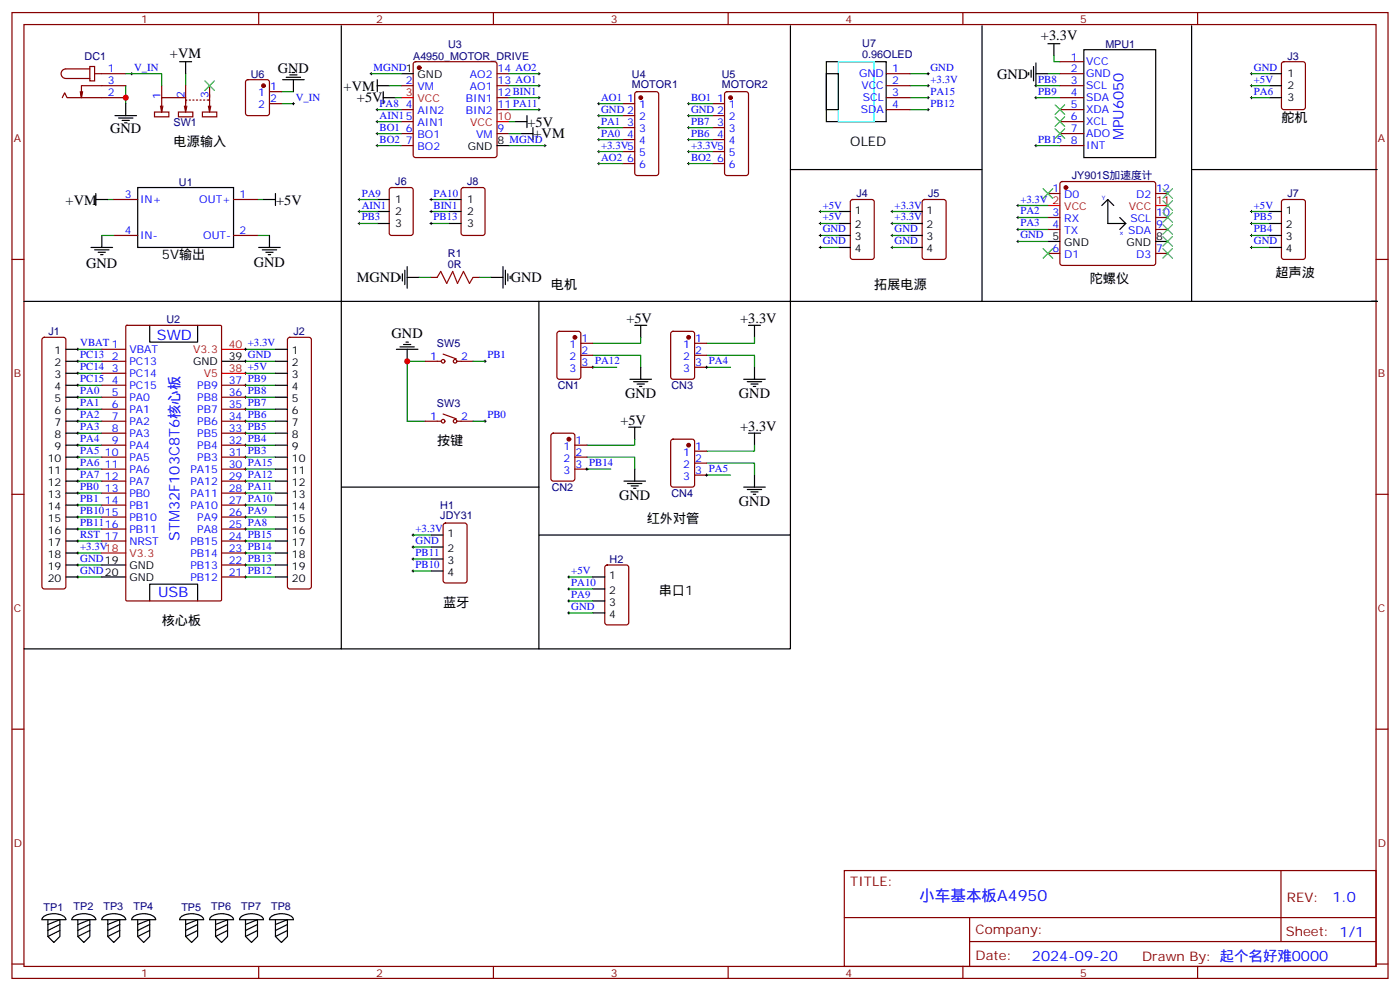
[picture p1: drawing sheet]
<svg xmlns="http://www.w3.org/2000/svg" width="412mm" height="292mm" viewBox="0 0 412 292" stroke-linecap="round" stroke-linejoin="round" font-family="sans-serif">
<g fill="none" stroke="#870000" stroke-width=".35">
<path d="M3.5 3.7h405.4v284.3h-405.4zM7.1 7.2h398.2v277.3h-398.2zM26.5 19.6h1.4v4.2h-1.4zM76.2 3.7v3.5M121.9 18.4l.5-.2h23.3l.5 .2 .2 .5v26.8l-.2 .5-.5 .2h-23.3l-.5-.2-.2-.5v-26.8zM145.3 3.7v3.5M214.5 3.7v3.5M283.6 3.7v3.5M312.2 18.2h7.1M352.8 3.7v3.5M377.7 18.4l.5-.2h5.6l.7 .4v13l-.4 .6-5.9 .1-.7-.5v-12.9zM18.3 28.8l.7-1.5 .8 1.5h17.2"/>
<path d="M24.3 27l-.3 1.8M26.5 20.3h-7.1a1.41 1.41 0 0 0-1.4 1.4 1.41 1.41 0 0 0 1.4 1.4h7.1M27.9 21.7h9.1M37 25.2h-13v3.6l-.4-1.8M45.5 33h4.2v1.4h-4.2zM47.3 31.2l.3 1.8M47.6 25.2v3.6M48 31.2l-.4 1.8M52.6 33h4.2v1.4h-4.2zM54.3 31.2l.4 1.8 .3-1.8M54.7 28.8h-7.1v4.2M54.7 25.2v5.3"/>
<path d="M55 29.5h-.3v2.8M55.7 29.5h.4M56.8 29.5h.3M57.9 29.5h.3M58.9 29.5h.4M59.6 33h4.3v1.4h-4.3zM60 29.5h.3M61 29.5h.7v2.8M61.4 31.2l.3 1.8 .4-1.8M61.7 25.2v4.4M72.6 23.7l.4-.2h5.7l.6 .4 .1 9.4-.5 .7h-5.9l-.6-.4-.1-9.4zM79.4 27h3.5"/>
<path d="M79.4 30.5h3.5M118.2 25.2h3.5M118.2 32.3h3.5M118.2 35.8h3.5M118.2 39.3h3.5M146.4 21.7h3.5M146.4 28.8h3.5M146.4 25.2h3.5M146.4 32.3h3.5M146.4 39.3h3.5M183.4 30.5h3.6M183.4 34h3.6"/>
<path d="M183.4 37.6h3.6M187.2 27.2l.5-.2h5.6l.7 .4v23.6l-.4 .6-5.9 .1-.7-.5v-23.5zM209.9 30.5h3.5M209.9 34h3.5M209.9 37.6h3.5M213.7 27.2l.4-.2h5.7l.6 .4 .1 23.6-.5 .6-5.9 .1-.6-.5-.1-23.5zM261.1 21.7h7M261.1 28.8h7M261.1 25.2h7M261.1 32.3h7M312.2 21.7h7.1M312.2 28.8h7.1"/>
<path d="M312.2 25.2h7.1M312.2 32.3h7.1M312.2 35.8h7.1M312.2 39.3h7.1M33.5 58.7h7.1M68.8 58.7h7M114.9 55.4l.5-.2h5.6l.7 .4v13l-.5 .7h-5.8l-.7-.4v-13zM118.2 42.9h3.5M136.1 55.4l.4-.2h5.7l.6 .4 .1 13-.5 .7h-5.9l-.6-.4-.1-13zM183.4 41.1h3.6M183.4 44.6h3.6M183.4 48.2h3.6"/>
<path d="M209.9 41.1h3.5M209.9 44.6h3.5M209.9 48.2h3.5M250.7 58.9l.5-.2h5.6l.7 .5v16.5l-.4 .6-5.9 .1-.7-.5v-16.5zM271.9 58.9l.4-.2h5.7l.6 .5 .1 16.5-.5 .6-5.9 .1-.6-.5-.1-16.5zM308.7 57h3.5M312.2 42.9h7.1M312.4 53.7l.5-.3h26.8l.5 .3 .2 .5v23.2l-.2 .5-.5 .2h-26.8l-.5-.2-.2-.5v-23.2zM340.4 57h3.6M377.7 58.9l.5-.2h5.6l.7 .5v16.5l-.4 .6-5.9 .1-.7-.5v-16.5zM3.5 76.4h3.6M33.5 69.3h7.1"/>
<path d="M68.8 69.3h7M308.7 64h3.5M308.7 67.6h3.5M308.7 74.6h3.5M340.4 64h3.6M340.4 67.6h3.6M340.4 74.6h3.6M405.3 76.4h3.6M12.6 99.5l.5-.2h5.6l.5 .2 .2 .5v72.7l-.2 .5-.5 .2h-5.6l-.5-.2-.3-.5v-72.7zM37.1 96l.3-.2h27.5l.3 .2 .1 80.6-.2 .3h-27.7l-.3-.2zM84.9 99.5l.5-.2h5.6l.5 .2 .2 .5v72.7l-.2 .5-.5 .2h-5.6l-.5-.2-.2-.5v-72.7zM127 81.7h1.8"/>
<path d="M139.3 81.7h1.8M164.3 97.7l.4-.2h5.7l.6 .5 .1 12.9-.5 .7-5.9 .1-.6-.5-.1-13zM197.8 97.7l.5-.2h5.6l.7 .5v12.9l-.5 .7-5.8 .1-.7-.5v-13zM30 102.8h7M30 113.4h7M30 109.9h7M30 106.4h7M30 116.9h7M65.3 113.4h7M65.3 116.9h7M125.2 106.4h4.6M130.5 104.2l3.9 1.5"/>
<path d="M134.8 106.4h4.5M171.1 101.1h3.5M171.1 104.6h3.5M171.1 108.1h3.5M204.6 101.1h3.5M204.6 104.6h3.5M204.6 108.1h3.5M30 120.5h7M30 124h7M30 127.5h7M30 131.1h7M30 134.6h7"/>
<path d="M30 138.1h7M65.3 120.5h7M65.3 124h7M65.3 127.5h7M65.3 131.1h7M65.3 134.6h7M65.3 138.1h7M125.2 124h4.6M130.5 121.9l3.9 1.4M134.8 124h4.5M162.5 127.7l.5-.2h5.6l.7 .5v12.9l-.4 .7h-5.9l-.7-.4v-13zM169.3 131.1h3.6"/>
<path d="M169.3 134.6h3.6M169.3 138.1h3.6M197.8 129.5l.5-.2h5.6l.7 .4v13l-.5 .6-5.8 .1-.7-.5v-12.9zM204.6 132.8h3.5M204.6 136.3h3.5M204.6 139.9h3.5M3.5 145.5h3.6M30 159.3h7M30 155.8h7M30 152.2h7M30 148.7h7M30 145.2h7"/>
<path d="M30 141.6h7M65.3 159.3h7M65.3 155.8h7M65.3 152.2h7M65.3 148.7h7M65.3 145.2h7M65.3 141.6h7M130.8 154.2l.4-.2h5.7l.6 .4 .1 16.5-.5 .7h-5.9l-.6-.4-.1-16.5zM405.3 145.5h3.6M65.3 162.8h7M65.3 166.3h7M65.3 169.9h7"/>
<path d="M178.4 166.5l.5-.2h5.6l.7 .5v16.5l-.5 .6-5.8 .1-.7-.5v-16.5zM3.5 214.7h3.6M405.3 214.7h3.6M248.7 256.3h156.6v28.2h-156.6zM377.3 256.3v20.9M248.7 270.1h156.5M285.6 277.2h119.6M285.6 270.1v14.2M3.5 283.8h3.6M76.2 284.5v3.5M145.3 284.5v3.5M214.5 284.5v3.5"/>
<path d="M283.6 284.5v3.5M352.8 284.5v3.5M405.3 283.8h3.6"/>
<circle cx="130.5" cy="106.4" r=".53"/>
<circle cx="134.1" cy="106.4" r=".53"/>
<circle cx="130.5" cy="124" r=".53"/>
<circle cx="134.1" cy="124" r=".53"/>
</g>
<g fill="none" stroke="#000" stroke-width=".29">
<path d="M38.5 21.7h.7M38.8 21.3v.7M86.1 30.5h.7M86.4 30.2v.7M109 21.7h.7M109.4 21.3v.7M110.8 32.3h.7M110.8 35.8h.7M110.8 39.3h.7M111.1 31.9v.7M111.1 35.5v.7M111.1 39v.7"/>
<path d="M158.4 21.7h.7M158.4 28.8h.7M158.4 25.2h.7M158.4 32.3h.7M158.7 21.3v.7M158.7 24.9v.7M158.7 28.4v.7M158.7 31.9v.7M176 30.5h.7M176 34h.7M176 37.6h.7M176.4 30.2v.7"/>
<path d="M176.4 33.7v.7M176.4 37.2v.7M202.5 30.5h.7M202.5 34h.7M202.5 37.6h.7M202.8 30.2v.7M202.8 33.7v.7M202.8 37.2v.7M273 21.7h.8M273 28.8h.8M273 25.2h.8M273 32.3h.8"/>
<path d="M273.4 21.3v.7M273.4 24.9v.7M273.4 28.4v.7M273.4 31.9v.7M304.8 28.8h.7M304.8 25.2h.7M305.2 24.9v.7M305.2 28.4v.7M368.3 21.7h.7M368.3 28.8h.7M368.3 25.2h.7M368.7 21.3v.7"/>
<path d="M368.7 24.9v.7M368.7 28.4v.7M105.5 58.7h.7M105.8 58.4v.7M110.8 42.9h.7M111.1 42.5v.7M126.6 58.7h.8M127 58.4v.7M160.2 42.9h.7M160.5 42.5v.7M176 48.2h.7M176 44.6h.7"/>
<path d="M176 41.1h.7M176.4 40.7v.8M176.4 44.3v.7M176.4 47.8v.7M202.5 48.2h.7M202.5 44.6h.7M202.5 41.1h.7M202.8 40.7v.8M202.8 44.3v.7M202.8 47.8v.7M304.8 42.9h.7M305.2 42.5v.7"/>
<path d="M105.5 62.3h.7M105.5 65.8h.7M105.8 61.9v.7M105.8 65.4v.7M126.6 62.3h.8M126.6 65.8h.8M127 61.9v.7M127 65.4v.7M241.3 62.3h.7M241.3 72.8h.7M241.3 69.3h.7M241.3 65.8h.7"/>
<path d="M241.7 61.9v.7M241.7 65.4v.7M241.7 69v.7M241.7 72.5v.7M262.5 62.3h.7M262.5 72.8h.7M262.5 69.3h.7M262.5 65.8h.7M262.8 61.9v.7M262.8 65.4v.7M262.8 69v.7M262.8 72.5v.7"/>
<path d="M299.5 60.5h.7M299.5 71.1h.7M299.5 64h.7M299.5 67.6h.7M299.9 60.1v.8M299.9 63.7v.7M299.9 67.2v.7M299.9 70.7v.7M368.3 62.3h.7M368.3 72.8h.7M368.3 69.3h.7M368.3 65.8h.7"/>
<path d="M368.7 61.9v.7M368.7 65.4v.7M368.7 69v.7M368.7 72.5v.7M22.6 102.8h.7M22.6 109.9h.7M22.6 106.4h.7M22.6 113.4h.7M22.6 116.9h.7M22.9 102.5v.7M22.9 106v.7M22.9 109.5v.7"/>
<path d="M22.9 113.1v.7M22.9 116.6v.7M72 102.8h.7M72 109.9h.7M72 106.4h.7M72 113.4h.7M72 116.9h.7M72.3 102.5v.7M72.3 106v.7M72.3 109.5v.7M72.3 113.1v.7M72.3 116.6v.7"/>
<path d="M142.5 106.4h.7M142.9 106v.7M174.3 108.1h.7M174.6 107.8v.7M207.8 108.1h.7M208.1 107.8v.7M22.6 120.5h.7M22.6 124h.7M22.6 127.5h.7M22.6 131.1h.7M22.6 134.6h.7M22.6 138.1h.7"/>
<path d="M22.9 120.1v.7M22.9 123.6v.8M22.9 127.2v.7M22.9 130.7v.7M22.9 134.2v.7M22.9 137.8v.7M72 120.5h.7M72 124h.7M72 127.5h.7M72 131.1h.7M72 134.6h.7M72 138.1h.7"/>
<path d="M72.3 120.1v.7M72.3 123.6v.8M72.3 127.2v.7M72.3 130.7v.7M72.3 134.2v.7M72.3 137.8v.7M142.5 124h.7M142.9 123.6v.8M172.5 138.1h.7M172.9 137.8v.7M207.8 139.9h.7M208.1 139.5v.7"/>
<path d="M22.6 159.3h.7M22.6 155.8h.7M22.6 152.2h.7M22.6 148.7h.7M22.6 145.2h.7M22.6 141.6h.7M22.9 141.3v.7M22.9 144.8v.7M22.9 148.3v.7M22.9 151.9v.7M22.9 155.4v.7M22.9 158.9v.7"/>
<path d="M72 159.3h.7M72 155.8h.7M72 152.2h.7M72 148.7h.7M72 145.2h.7M72 141.6h.7M72.3 141.3v.7M72.3 144.8v.7M72.3 148.3v.7M72.3 151.9v.7M72.3 155.4v.7M72.3 158.9v.7"/>
<path d="M121.4 157.5h.7M121.7 157.2v.7M22.6 169.9h.7M22.6 166.3h.7M22.6 162.8h.7M22.9 162.5v.7M22.9 166v.7M22.9 169.5v.7M72 169.9h.7M72 166.3h.7M72 162.8h.7M72.3 162.5v.7"/>
<path d="M72.3 166v.7M72.3 169.5v.7M121.4 161h.7M121.4 164.6h.7M121.4 168.1h.7M121.7 160.7v.7M121.7 164.2v.7M121.7 167.7v.8M167.2 169.9h.7M167.2 176.9h.7M167.2 173.4h.7M167.6 169.5v.7"/>
<path d="M167.6 173v.7M167.6 176.6v.7M167.2 180.4h.7M167.6 180.1v.7"/>
</g>
<g fill="none" stroke="#008700" stroke-width=".35">
<path d="M310.4 16.4v1.8h1.8M37 25.2v5.3M37 21.7h10.6v3.5M54.7 21.7v3.5M82.9 27h3.5M82.9 30.5h3.5M109.4 21.7h8.8M111.1 32.3h7.1M111.1 39.3h7.1M111.1 35.8h7.1M114.7 25.2h3.5M116.4 28.8h1.8"/>
<path d="M149.9 21.7h8.8M149.9 28.8h8.8M149.9 25.2h8.8M149.9 32.3h8.8M149.9 39.3h3.6M149.9 35.8h1.8M176.4 30.5h7M176.4 34h7M176.4 37.6h7M202.8 30.5h7.1M202.8 34h7.1M202.8 37.6h7.1"/>
<path d="M268.1 21.7h5.3M268.1 28.8h5.3M268.1 25.2h5.3M268.1 32.3h5.3M305.2 28.8h7M305.2 25.2h7M308.7 21.7h3.5M368.7 21.7h5.2M368.7 28.8h5.2M368.7 25.2h5.2M31.7 58.7h1.8M75.8 58.7h1.8"/>
<path d="M105.8 58.7h5.3M111.1 42.9h7.1M127 58.7h5.3M149.9 42.9h10.6M176.4 48.2h7M176.4 44.6h7M176.4 41.1h7M202.8 48.2h7.1M202.8 44.6h7.1M202.8 41.1h7.1M305.2 42.9h7M30 69.3h3.5"/>
<path d="M75.8 69.3h3.6M105.8 62.3h5.3M105.8 65.8h5.3M127 62.3h5.3M127 65.8h5.3M241.7 69.3h5.2M241.7 62.3h5.2M241.7 72.8h5.2M241.7 65.8h5.2M262.8 69.3h5.3M262.8 62.3h5.3M262.8 72.8h5.3"/>
<path d="M262.8 65.8h5.3M299.9 60.5h8.8M299.9 71.1h8.8M299.9 64h8.8M299.9 67.6h8.8M368.7 69.3h5.2M368.7 62.3h5.2M368.7 72.8h5.2M368.7 65.8h5.2M123.5 81.7h3.5M141.1 81.7h3.5M188.7 99.3v1.8h-14.1"/>
<path d="M222.2 99.3v1.8h-14.1M22.9 116.9h7.1M22.9 113.4h7.1M22.9 109.9h7.1M22.9 106.4h7.1M22.9 102.8h7.1M72.3 116.9h8.8M72.3 113.4h8.8M72.3 109.9h8.8M72.3 106.4h8.8M72.3 102.8h8.8M125.2 106.4h-5.3v17.6h5.3"/>
<path d="M139.3 106.4h3.6M174.6 104.6h14.1v3.5M174.6 108.1h7.1M208.1 104.6h14.1v3.5M208.1 108.1h7.1M22.9 138.1h7.1M22.9 134.6h7.1M22.9 131.1h7.1M22.9 127.5h7.1M22.9 124h7.1M22.9 120.5h7.1M72.3 138.1h8.8"/>
<path d="M72.3 134.6h8.8M72.3 131.1h8.8M72.3 127.5h8.8M72.3 124h8.8M72.3 120.5h8.8M139.3 124h3.6M172.9 134.6h14.1v3.5M172.9 138.1h7M187 129.3v1.8h-14.1M208.1 136.3h14.1v3.6M208.1 139.9h7.1M222.2 131.1v1.7h-14.1"/>
<path d="M22.9 159.3h7.1M22.9 155.8h7.1M22.9 152.2h7.1M22.9 148.7h7.1M22.9 145.2h7.1M22.9 141.6h7.1M72.3 159.3h8.8M72.3 155.8h8.8M72.3 152.2h8.8M72.3 148.7h8.8M72.3 145.2h8.8M72.3 141.6h8.8"/>
<path d="M121.7 157.5h5.3M22.9 169.9h7.1M22.9 166.3h7.1M22.9 162.8h7.1M72.3 169.9h8.8M72.3 166.3h8.8M72.3 162.8h8.8M121.7 161h5.3M121.7 164.6h5.3M121.7 168.1h5.3M167.6 169.9h7M167.6 173.4h7"/>
<path d="M167.6 176.9h7M167.6 180.4h7"/>
</g>
<g fill="none" stroke="#000" stroke-width=".35">
<path d="M52.9 18.2h3.5M54.7 18.2v3.5M100.5 7.6v81.1h-93.4M232.8 7.6v81.1h-132.3v102.3h-93.4M243.4 18.2h17.7v17.6h-17.7zM289.3 7.6v81.1h-56.5v68.8h-74.1M304.4 19.6v4.2M305.2 18.5v6.4M308.7 12.9h3.5M310.4 12.9v3.5M319.3 14.6h21.1v31.8h-21.1zM351 7.6v81.1h-61.7"/>
<path d="M33.9 34h6.3M34.9 34.7h4.3M36 35.5h2.1M36.7 36.2h.7M37 30.5v3.5M83.3 23.5h6.3M84.3 22.8h4.2M85.4 22h2.1M86.1 21.3h.7M86.4 23.5v3.5M111.1 25.2h3.6M111.1 23.5v3.5"/>
<path d="M112.9 28.8h3.5M112.9 27v3.5M118.2 21.7h3.5M151.7 35.8h3.5M153.5 39.3h3.5M155.2 34v3.6M157 37.6v3.5M243.4 21.7h3.5v10.6h-3.5zM303 21.3v.7M303.7 20.6v2.2M305.2 21.7h3.5M373.9 25.2h3.6"/>
<path d="M373.9 21.7h3.6M373.9 28.8h3.6M28.2 58.7h3.5M28.2 57v3.5M40.6 55.2h28.2v17.6h-28.2zM77.6 58.7h3.5M81.1 57v3.5M111.1 58.7h3.6M132.3 58.7h3.5M146.4 42.9h3.5M232.8 49.9h56.5M326.3 58.7v7.1h5.3"/>
<path d="M326.3 58.7l-1.7 1.8M326.3 58.7l1.8 1.8M351 49.9h54.7M26.8 72.8h6.4M27.9 73.6h4.2M28.9 74.3h2.1M29.6 75h.7M30 69.3v3.5M76.2 72.8h6.3M77.3 73.6h4.2M78.3 74.3h2.1M79 75h.7"/>
<path d="M79.4 69.3v3.5M111.1 65.8h3.6M111.1 62.3h3.6M119.2 79.6v4.2M119.9 78.5v6.3M132.3 65.8h3.5M132.3 62.3h3.5M148.2 78.5v6.3M148.9 79.6v4.2M246.9 72.8h3.6M246.9 65.8h3.6M246.9 62.3h3.6"/>
<path d="M246.9 69.3h3.6M268.1 72.8h3.5M268.1 65.8h3.5M268.1 62.3h3.5M268.1 69.3h3.5M308.7 71.1h3.5M329.8 64l1.8 1.8M331.6 65.8l-1.8 1.8M340.4 71.1h3.6M373.9 72.8h3.6M373.9 65.8h3.6M373.9 62.3h3.6"/>
<path d="M373.9 69.3h3.6M44.1 95.8v4.9h14.1v-4.9M117.8 81.3v.7M118.5 80.6v2.1M119.9 81.7h3.6M144.6 81.7h3.6M149.6 80.6v2.1M150.3 81.3v.7M158.7 88.7v102.3h-58.2M187 95.8h3.5M188.7 95.8v3.5M220.5 95.8h3.5"/>
<path d="M222.2 95.8v3.5M351 88.7h54.7h-1.8M19.4 102.8h3.5M19.4 106.4h3.5M19.4 109.9h3.5M19.4 113.4h3.5M19.4 116.9h3.5M65.3 106.4h7M81.1 102.8h3.6M81.1 106.4h3.6M81.1 109.9h3.6M81.1 113.4h3.6"/>
<path d="M81.1 116.9h3.6M116.8 102.8h6.3M117.8 102.1h4.3M118.9 101.4h2.1M119.6 100.7h.7M119.9 102.8v3.6M185.6 111.7h6.3M186.6 112.4h4.3M187.7 113.1h2.1M188.4 113.8h.7M188.7 108.1v3.6M219.1 111.7h6.3"/>
<path d="M220.1 112.4h4.3M221.2 113.1h2.1M221.9 113.8h.7M222.2 108.1v3.6M19.4 120.5h3.5M19.4 124h3.5M19.4 127.5h3.5M19.4 131.1h3.5M19.4 134.6h3.5M19.4 138.1h3.5M81.1 120.5h3.6M81.1 124h3.6"/>
<path d="M81.1 127.5h3.6M81.1 131.1h3.6M81.1 134.6h3.6M81.1 138.1h3.6M185.2 125.8h3.5M187 125.8v3.5M187 138.1v3.5M220.5 127.5h3.5M222.2 127.5v3.6M222.2 139.9v3.5M19.4 141.6h3.5M19.4 145.2h3.5"/>
<path d="M19.4 148.7h3.5M19.4 152.2h3.5M19.4 155.8h3.5M19.4 159.3h3.5M81.1 141.6h3.6M81.1 145.2h3.6M81.1 148.7h3.6M81.1 152.2h3.6M81.1 155.8h3.6M81.1 159.3h3.6M100.5 143.4h58.2M127 157.5h3.5"/>
<path d="M183.8 141.6h6.3M184.9 142.3h4.2M185.9 143.1h2.1M186.6 143.8h.7M219.1 143.4h6.3M220.1 144.1h4.3M221.2 144.8h2.1M221.9 145.5h.7M232.8 157.5v33.5h-74.1M19.4 162.8h3.5M19.4 166.3h3.5M19.4 169.9h3.5"/>
<path d="M30 166.3h7M30 169.9h7M44.1 176.9v-4.9h14.1v4.9M81.1 162.8h3.6M81.1 166.3h3.6M81.1 169.9h3.6M127 161h3.5M127 164.6h3.5M127 168.1h3.5M174.6 169.9h3.6M174.6 173.4h3.6M174.6 176.9h3.6"/>
<path d="M174.6 180.4h3.6M12.7 270a5.6 5.6 0 0 1 6.3 0l.4 .8h-7.1zM14.1 270.8v4.9l1.8 1.8 1.7-1.8v-4.9l-3.5 1.4M17.6 272.2l-3.5 1.7M17.6 273.9l-3.5 1.8M21.5 270a5.6 5.6 0 0 1 6.4 0l.3 .8h-7zM22.9 270.8v4.9l1.8 1.8 1.8-1.8v-4.9l-3.6 1.4M26.5 272.2l-3.6 1.7M26.5 273.9l-3.6 1.8M30.3 270a5.6 5.6 0 0 1 6.4 0l.3 .8h-7zM31.7 270.8v4.9l1.8 1.8 1.8-1.8v-4.9l-3.6 1.4M35.3 272.2l-3.6 1.7"/>
<path d="M35.3 273.9l-3.6 1.8M39.2 270a5.6 5.6 0 0 1 6.3 0l.4 .8h-7.1zM40.6 270.8v4.9l1.7 1.8 1.8-1.8v-4.9l-3.5 1.4M44.1 272.2l-3.5 1.7M44.1 273.9l-3.5 1.8M53.3 270a5.6 5.6 0 0 1 6.3 0l.4 .8h-7.1zM54.7 270.8v4.9l1.7 1.8 1.8-1.8v-4.9l-3.5 1.4M58.2 272.2l-3.5 1.7M58.2 273.9l-3.5 1.8M62.1 270a5.6 5.6 0 0 1 6.3 0l.4 .8h-7.1zM63.5 270.8v4.9l1.8 1.8 1.7-1.8v-4.9l-3.5 1.4M67 272.2l-3.5 1.7"/>
<path d="M67 273.9l-3.5 1.8M70.9 270a5.6 5.6 0 0 1 6.4 0l.3 .8h-7zM72.3 270.8v4.9l1.8 1.8 1.7-1.8v-4.9l-3.5 1.4M75.8 272.2l-3.5 1.7M75.8 273.9l-3.5 1.8M79.7 270a5.6 5.6 0 0 1 6.4 0l.3 .8h-7zM81.1 270.8v4.9l1.8 1.8 1.8-1.8v-4.9l-3.6 1.4M84.7 272.2l-3.6 1.7M84.7 273.9l-3.6 1.8"/>
</g>
<g fill="none" stroke="#3c3" stroke-width=".35">
<path d="M60.3 23.8l2.8 2.8M63.1 23.8l-2.8 2.8M310.8 37.9l2.8 2.8M310.8 30.9l2.8 2.8M310.8 34.4l2.8 2.8M313.6 30.9l-2.8 2.8M313.6 34.4l-2.8 2.8M313.6 37.9l-2.8 2.8M307.3 55.6l2.8 2.8M310.1 55.6l-2.8 2.8M342.5 59.1l2.9 2.8M342.5 55.6l2.9 2.8"/>
<path d="M345.4 59.1l-2.9 2.8M345.4 55.6l-2.9 2.8M307.3 73.2l2.8 2.8M310.1 73.2l-2.8 2.8M342.5 73.2l2.9 2.8M342.5 69.7l2.9 2.8M342.5 66.1l2.9 2.9M342.5 62.6l2.9 2.8M345.4 73.2l-2.9 2.8M345.4 69.7l-2.9 2.8M345.4 66.1l-2.9 2.9M345.4 62.6l-2.9 2.8"/>
</g>
<g fill="#870000" stroke="#870000" stroke-width=".35">
<circle cx="77.6" cy="25.2" r=".53"/>
<circle cx="188.7" cy="28.8" r=".53"/>
<circle cx="215.2" cy="28.8" r=".53"/>
<circle cx="314" cy="55.2" r=".53"/>
<circle cx="169.3" cy="99.3" r=".53"/>
<circle cx="167.6" cy="129.3" r=".53"/>
<circle cx="202.8" cy="99.3" r=".53"/>
<circle cx="202.8" cy="131.1" r=".53"/>
<circle cx="123.5" cy="19.9" r=".53"/>
</g>
<path d="M118.2 28.8h3.5M146.4 35.8h3.5M308.7 60.5h3.5M340.4 60.5h3.6M65.3 109.9h7M65.3 102.8h7M30 162.8h7" fill="none" stroke="#f00" stroke-width=".35"/>
<path d="M246.9 18.2h10.6v17.6h-10.6z" fill="none" stroke="#0ff" stroke-width=".35"/>
<path d="M128.8 81.7l1-1.8 1.8 3.5 1.7-3.5 1.5 3.5 1.7-3.5 1.8 3.5 1-1.7" fill="none" stroke="#a10000" stroke-width=".35"/>
<g fill="#c00">
<circle cx="37" cy="28.8" r=".88"/>
<circle cx="119.9" cy="106.4" r=".88"/>
</g>
<text font-size="4.6" fill="#00f" x="270.8" y="265.3">小车基本板A4950</text>
<g font-size="4.2">
<text x="306.6" y="11.9">+3.3V</text>
<text x="50.1" y="17.1">+VM</text>
<text x="81.8" y="21.4">GND</text>
<text x="293.7" y="23.2">GND</text>
<text x="101.2" y="26.7">+VM</text>
<text x="105.1" y="30.2">+5V</text>
<text x="32.5" y="39">GND</text>
<text x="155.4" y="37.3">+5V</text>
<text x="157.2" y="40.7">+VM</text>
<text x="19.3" y="60.2">+VM</text>
<text x="81.3" y="60.2">+5V</text>
<text x="25.4" y="79">GND</text>
<text x="74.8" y="78.5">GND</text>
<text x="105.1" y="83.1">MGND</text>
<text x="150.5" y="83.1">GND</text>
<text x="184.5" y="95.1">+5V</text>
<text x="218" y="95.1">+3.3V</text>
<text x="115.4" y="99.6">GND</text>
<text x="184.1" y="117.3">GND</text>
<text x="217.7" y="117.3">GND</text>
<text x="182.7" y="125.1">+5V</text>
<text x="218" y="126.8">+3.3V</text>
<text x="182.4" y="147.3">GND</text>
<text x="217.7" y="149">GND</text>
</g>
<g font-size="4.2" fill="#00f">
<text x="330.9" y="41.4" transform="rotate(-90 330.9 41.4)">MPU6050</text>
<text x="46.2" y="100">SWD</text>
<text x="52.9" y="159.3" transform="rotate(-90 52.9 159.3)">STM32F103C8T6核心板</text>
<text x="46.6" y="175.9">USB</text>
<text x="392.5" y="265.6">1.0</text>
<text x="304" y="282.9">2024-09-20</text>
</g>
<g font-size="3.9">
<text x="377.5" y="35.8">舵机</text>
<text x="51.2" y="42.9">电源输入</text>
<text x="250.5" y="42.9">OLED</text>
<text x="47.6" y="76.4">5V输出</text>
<text x="321" y="83.4">陀螺仪</text>
<text x="375.7" y="81.7">超声波</text>
<text x="162.3" y="85.2">电机</text>
<text x="257.5" y="85.2">拓展电源</text>
<text x="128.8" y="131.1">按键</text>
<text x="190.5" y="154">红外对管</text>
<text x="130.5" y="178.7">蓝牙</text>
<text x="194" y="175.2">串口1</text>
<text x="47.6" y="184">核心板</text>
</g>
<g font-size="3.9" fill="#800">
<text x="250.5" y="260.9">TITLE:</text>
<text x="379.1" y="265.6">REV:</text>
<text x="287.4" y="275.1">Company:</text>
<text x="378.7" y="275.7">Sheet: 1/1</text>
<text x="287.4" y="282.8">Date:</text>
<text x="336.4" y="282.8">Drawn By: 起个名好难0000</text>
</g>
<g font-size="3.2" fill="#800">
<text x="41.6" y="6.7">1</text>
<text x="110.8" y="6.7">2</text>
<text x="179.9" y="6.7">3</text>
<text x="249.1" y="6.7">4</text>
<text x="318.2" y="6.7">5</text>
<text x="4.1" y="41.8">A</text>
<text x="405.9" y="41.8">A</text>
<text x="4.1" y="110.9">B</text>
<text x="405.9" y="110.9">B</text>
<text x="4.1" y="180.1">C</text>
<text x="405.9" y="180.1">C</text>
<text x="4.1" y="249.2">D</text>
<text x="405.9" y="249.2">D</text>
<text x="41.6" y="287.5">1</text>
<text x="110.8" y="287.5">2</text>
<text x="179.9" y="287.5">3</text>
<text x="249.1" y="287.5">4</text>
<text x="318.2" y="287.5">5</text>
</g>
<g font-size="3.2" fill="#000080">
<text x="24.9" y="17.5">DC1</text>
<text x="121.7" y="17.5">A4950_MOTOR_DRIVE</text>
<text x="132" y="14">U3</text>
<text x="254" y="17.1">0.96OLED</text>
<text x="254" y="13.9">U7</text>
<text x="325.6" y="14">MPU1</text>
<text x="379.3" y="17.5">J3</text>
<text x="73.9" y="22.8">U6</text>
<text x="186.2" y="22.9">U4</text>
<text x="212.6" y="22.9">U5</text>
<text x="186.2" y="25.9">MOTOR1</text>
<text x="212.6" y="25.9">MOTOR2</text>
<text x="51.1" y="37">SW1</text>
<text x="315.7" y="52.8">JY901S加速度计</text>
<text x="52.7" y="54.7">U1</text>
<text x="116.4" y="54.6">J6</text>
<text x="137.6" y="54.6">J8</text>
<text x="252.3" y="58.1">J4</text>
<text x="273.4" y="58.1">J5</text>
<text x="379.3" y="58.1">J7</text>
<text x="131.9" y="75.6">R1</text>
<text x="131.9" y="78.8">0R</text>
<text x="49" y="95.1">U2</text>
<text x="14.3" y="98.7">J1</text>
<text x="86.5" y="98.7">J2</text>
<text x="128.7" y="102.2">SW5</text>
<text x="128.7" y="119.8">SW3</text>
<text x="164.3" y="114.6">CN1</text>
<text x="197.8" y="114.6">CN3</text>
<text x="129.7" y="149.9">H1</text>
<text x="162.5" y="144.5">CN2</text>
<text x="197.8" y="146.3">CN4</text>
<text x="129.7" y="152.9">JDY31</text>
<text x="179.6" y="165.7">H2</text>
<text x="12.9" y="268.1">TP1</text>
<text x="21.7" y="268">TP2</text>
<text x="30.5" y="268">TP3</text>
<text x="39.3" y="268">TP4</text>
<text x="53.4" y="268.1">TP5</text>
<text x="62.2" y="268">TP6</text>
<text x="71.1" y="268">TP7</text>
<text x="79.9" y="268">TP8</text>
</g>
<g font-size="3.2" fill="#00f">
<text x="315.5" y="17.8">1</text>
<text x="31.7" y="21.3">1</text>
<text x="39.5" y="20.8">V_IN</text>
<text x="110.1" y="20.8">MGND1</text>
<text x="138.4" y="23.1">AO2</text>
<text x="146.6" y="21.3">14 AO2</text>
<text x="253.1" y="22.8">GND</text>
<text x="262.8" y="21.3">1</text>
<text x="274.1" y="20.8">GND</text>
<text x="315.5" y="21.3">2</text>
<text x="320" y="19.2">VCC</text>
<text x="320" y="22.8">GND</text>
<text x="369.4" y="20.8">GND</text>
<text x="31.7" y="28.4">2</text>
<text x="31.7" y="24.9">3</text>
<text x="47.3" y="29.1" transform="rotate(-90 47.3 29.1)">1</text>
<text x="54.3" y="28.8" transform="rotate(-90 54.3 28.8)">2</text>
<text x="61.4" y="28.8" transform="rotate(-90 61.4 28.8)">3</text>
<text x="76.1" y="28.4">1</text>
<text x="79.6" y="26.6">1</text>
<text x="87.1" y="29.6">V_IN</text>
<text x="119.5" y="24.9">2</text>
<text x="123" y="26.6">VM</text>
<text x="138.4" y="26.6">AO1</text>
<text x="146.6" y="28.4">12BIN1</text>
<text x="146.6" y="24.9">13 AO1</text>
<text x="177.1" y="29.6">AO1</text>
<text x="203.6" y="29.6">BO1</text>
<text x="253.7" y="26.3">VCC</text>
<text x="254.2" y="29.8">SCL</text>
<text x="262.8" y="24.9">2</text>
<text x="262.8" y="28.4">3</text>
<text x="274.1" y="24.3">+3.3V</text>
<text x="274.1" y="27.9">PA15</text>
<text x="305.9" y="27.9">PB9</text>
<text x="305.9" y="24.3">PB8</text>
<text x="315.5" y="24.9">3</text>
<text x="315.5" y="28.4">4</text>
<text x="320" y="26.3">SCL</text>
<text x="320" y="29.8">SDA</text>
<text x="369.4" y="24.3">+5V</text>
<text x="369.4" y="27.9">PA6</text>
<text x="76.1" y="31.9">2</text>
<text x="79.6" y="30.2">2</text>
<text x="111.8" y="31.4">PA8</text>
<text x="111.8" y="34.9">AIN15</text>
<text x="119.5" y="31.9">4</text>
<text x="123" y="33.7">AIN2</text>
<text x="137.2" y="33.7">BIN2</text>
<text x="137.2" y="30.2">BIN1</text>
<text x="146.6" y="31.9">11 PA11</text>
<text x="177.1" y="33.2">GND 2</text>
<text x="184.8" y="30.2">1</text>
<text x="188.3" y="31.9">1</text>
<text x="188.3" y="35.5">2</text>
<text x="203.6" y="33.2">GND 2</text>
<text x="211.2" y="30.2">1</text>
<text x="214.7" y="31.9">1</text>
<text x="214.7" y="35.5">2</text>
<text x="253.6" y="33.3">SDA</text>
<text x="262.8" y="31.9">4</text>
<text x="274.1" y="31.4">PB12</text>
<text x="315.5" y="31.9">5</text>
<text x="315.5" y="35.5">6</text>
<text x="320" y="33.3">XDA</text>
<text x="111.8" y="38.5">BO1</text>
<text x="111.8" y="42">BO2</text>
<text x="119.5" y="39">6</text>
<text x="123" y="37.2">AIN1</text>
<text x="123" y="40.7">BO1</text>
<text x="140.3" y="40.7">VM</text>
<text x="146.6" y="39">9</text>
<text x="177.1" y="40.2">PA0</text>
<text x="177.1" y="36.7">PA1</text>
<text x="184.8" y="37.2">3</text>
<text x="184.8" y="40.7">4</text>
<text x="188.3" y="39">3</text>
<text x="203.6" y="40.2">PB6</text>
<text x="203.6" y="36.7">PB7</text>
<text x="211.2" y="37.2">3</text>
<text x="211.2" y="40.7">4</text>
<text x="214.7" y="39">3</text>
<text x="305.9" y="42">PB15</text>
<text x="315.5" y="39">7</text>
<text x="320" y="36.9">XCL</text>
<text x="320" y="40.4">ADO</text>
<text x="119.5" y="42.5">7</text>
<text x="123" y="44.3">BO2</text>
<text x="177.1" y="47.3">AO2</text>
<text x="177.1" y="43.7">+3.3V5</text>
<text x="184.8" y="47.8">6</text>
<text x="188.3" y="42.5">4</text>
<text x="188.3" y="46">5</text>
<text x="203.6" y="47.3">BO2</text>
<text x="203.6" y="43.7">+3.3V5</text>
<text x="211.2" y="47.8">6</text>
<text x="214.7" y="42.5">4</text>
<text x="214.7" y="46">5</text>
<text x="315.5" y="42.5">8</text>
<text x="320" y="43.9">INT</text>
<text x="188.3" y="49.6">6</text>
<text x="214.7" y="49.6">6</text>
<text x="36.8" y="58.4">3</text>
<text x="41.3" y="59.8">IN+</text>
<text x="58.7" y="59.8">OUT+</text>
<text x="70.6" y="58.4">1</text>
<text x="106.5" y="57.9">PA9</text>
<text x="127.7" y="57.9">PA10</text>
<text x="300.6" y="59.6">+3.3V 2</text>
<text x="310" y="56.6">1</text>
<text x="313.5" y="58.4">D0</text>
<text x="334.7" y="58.4">D2</text>
<text x="340.6" y="56.6">12</text>
<text x="106.5" y="61.4">AIN1</text>
<text x="106.5" y="64.9">PB3</text>
<text x="127.7" y="64.9">PB13</text>
<text x="127.7" y="61.4">BIN1</text>
<text x="242.4" y="61.4">+5V</text>
<text x="242.4" y="64.9">+5V</text>
<text x="263.5" y="61.4">+3.3V</text>
<text x="263.5" y="64.9">+3.3V</text>
<text x="300.6" y="63.1">PA2</text>
<text x="310" y="63.7">3</text>
<text x="313.5" y="65.4">RX</text>
<text x="333" y="65.4">SCL</text>
<text x="340.6" y="63.7">10</text>
<text x="369.4" y="61.4">+5V</text>
<text x="369.4" y="64.9">PB5</text>
<text x="36.8" y="69">4</text>
<text x="41.3" y="70.4">IN-</text>
<text x="59.9" y="70.4">OUT-</text>
<text x="70.6" y="69">2</text>
<text x="242.4" y="68.4">GND</text>
<text x="242.4" y="72">GND</text>
<text x="263.5" y="68.4">GND</text>
<text x="263.5" y="72">GND</text>
<text x="300.6" y="70.2">GND</text>
<text x="300.6" y="66.7">PA3</text>
<text x="310" y="67.2">4</text>
<text x="313.5" y="69">TX</text>
<text x="332.3" y="69">SDA</text>
<text x="340.6" y="67.2">9</text>
<text x="369.4" y="72">GND</text>
<text x="369.4" y="68.4">PB4</text>
<text x="310" y="74.3">6</text>
<text x="313.5" y="76">D1</text>
<text x="334.7" y="76">D3</text>
<text x="340.6" y="74.3">7</text>
<text x="23.6" y="102">VBAT 1</text>
<text x="171.3" y="100.7">1</text>
<text x="204.8" y="100.7">1</text>
<text x="23.6" y="105.5">PC13</text>
<text x="32.9" y="106">2</text>
<text x="38.1" y="103.9">VBAT</text>
<text x="38.1" y="107.4">PC13</text>
<text x="126.7" y="106">1</text>
<text x="135.8" y="106">2</text>
<text x="143.6" y="105.5">PB1</text>
<text x="167.8" y="102.5">1</text>
<text x="167.8" y="106">2</text>
<text x="171.3" y="104.2">2</text>
<text x="171.3" y="107.8">3 PA12</text>
<text x="201.3" y="102.5">1</text>
<text x="201.3" y="106">2</text>
<text x="204.8" y="104.2">2</text>
<text x="204.8" y="107.8">3 PA4</text>
<text x="23.6" y="112.5">PC15</text>
<text x="23.6" y="109">PC14</text>
<text x="32.9" y="113.1">4</text>
<text x="32.9" y="109.5">3</text>
<text x="38.1" y="110.9">PC14</text>
<text x="67.4" y="113.1">37 PB9</text>
<text x="167.8" y="109.5">3</text>
<text x="201.3" y="109.5">3</text>
<text x="23.6" y="119.6">PA1</text>
<text x="23.6" y="116.1">PA0</text>
<text x="32.9" y="116.6">5</text>
<text x="38.1" y="114.5">PC15</text>
<text x="38.1" y="118">PA0</text>
<text x="58.1" y="114.5">PB9</text>
<text x="58.1" y="118">PB8</text>
<text x="67.4" y="116.6">36 PB8</text>
<text x="23.6" y="123.1">PA2</text>
<text x="32.9" y="123.6">7</text>
<text x="32.9" y="120.1">6</text>
<text x="38.1" y="125.1">PA2</text>
<text x="38.1" y="121.5">PA1</text>
<text x="58.1" y="121.5">PB7</text>
<text x="58.1" y="125.1">PB6</text>
<text x="67.4" y="120.1">35 PB7</text>
<text x="67.4" y="123.6">34 PB6</text>
<text x="126.7" y="123.6">1</text>
<text x="135.8" y="123.6">2</text>
<text x="143.6" y="123.1">PB0</text>
<text x="23.6" y="130.2">PA4</text>
<text x="23.6" y="126.6">PA3</text>
<text x="32.9" y="130.7">9</text>
<text x="32.9" y="127.2">8</text>
<text x="38.1" y="128.6">PA3</text>
<text x="58.1" y="128.6">PB5</text>
<text x="67.4" y="127.2">33 PB5</text>
<text x="67.4" y="130.7">32 PB4</text>
<text x="169.5" y="130.7">1</text>
<text x="23.6" y="137.2">PA6</text>
<text x="23.6" y="133.7">PA5</text>
<text x="30.9" y="137.8">11</text>
<text x="30.9" y="134.2">10</text>
<text x="38.1" y="135.6">PA5</text>
<text x="38.1" y="132.1">PA4</text>
<text x="58.1" y="132.1">PB4</text>
<text x="58.1" y="135.6">PB3</text>
<text x="67.4" y="134.2">31 PB3</text>
<text x="67.4" y="137.8">30 PA15</text>
<text x="166" y="132.5">1</text>
<text x="166" y="136">2</text>
<text x="169.5" y="134.2">2</text>
<text x="169.5" y="137.8">3 PB14</text>
<text x="201.3" y="134.2">1</text>
<text x="201.3" y="137.8">2</text>
<text x="204.8" y="132.5">1</text>
<text x="204.8" y="136">2</text>
<text x="23.6" y="140.8">PA7</text>
<text x="30.9" y="141.3">12</text>
<text x="38.1" y="142.7">PA7</text>
<text x="38.1" y="139.2">PA6</text>
<text x="56.1" y="139.2">PA15</text>
<text x="56.1" y="142.7">PA12</text>
<text x="67.4" y="141.3">29 PA12</text>
<text x="166" y="139.5">3</text>
<text x="201.3" y="141.3">3</text>
<text x="204.8" y="139.5">3 PA5</text>
<text x="23.6" y="147.8">PB1</text>
<text x="23.6" y="144.3">PB0</text>
<text x="30.9" y="148.3">14</text>
<text x="30.9" y="144.8">13</text>
<text x="38.1" y="149.8">PB1</text>
<text x="38.1" y="146.2">PB0</text>
<text x="56.1" y="146.2">PA11</text>
<text x="56.1" y="149.8">PA10</text>
<text x="67.4" y="144.8">28 PA11</text>
<text x="67.4" y="148.3">27 PA10</text>
<text x="23.6" y="154.9">PB1116</text>
<text x="23.6" y="151.3">PB1015</text>
<text x="38.1" y="153.3">PB10</text>
<text x="58.1" y="153.3">PA9</text>
<text x="67.4" y="151.9">26 PA9</text>
<text x="67.4" y="155.4">25 PA8</text>
<text x="23.6" y="161.9">+3.3V18</text>
<text x="23.6" y="158.4">RST 17</text>
<text x="38.1" y="156.8">PB11</text>
<text x="38.1" y="160.3">NRST</text>
<text x="56.1" y="160.3">PB15</text>
<text x="58.1" y="156.8">PA8</text>
<text x="67.4" y="158.9">24 PB15</text>
<text x="122.4" y="156.6">+3.3V</text>
<text x="122.4" y="160.2">GND</text>
<text x="23.6" y="165.5">GND19</text>
<text x="56.1" y="163.9">PB14</text>
<text x="56.1" y="167.4">PB13</text>
<text x="67.4" y="162.5">23 PB14</text>
<text x="67.4" y="166">22 PB13</text>
<text x="122.4" y="163.7">PB11</text>
<text x="122.4" y="167.2">PB10</text>
<text x="23.6" y="169">GND20</text>
<text x="56.1" y="170.9">PB12</text>
<text x="67.4" y="169.5">21 PB12</text>
<text x="168.3" y="169">+5V</text>
<text x="168.3" y="172.5">PA10</text>
<text x="168.3" y="179.6">GND</text>
<text x="168.3" y="176">PA9</text>
</g>
<g font-size="3.2">
<text x="123" y="23.1">GND</text>
<text x="379.2" y="22.8">1</text>
<text x="379.2" y="29.8">3</text>
<text x="379.2" y="26.3">2</text>
<text x="137.8" y="44.3">GND</text>
<text x="146.6" y="42.5">8 MGND</text>
<text x="116.4" y="59.8">1</text>
<text x="137.6" y="59.8">1</text>
<text x="116.4" y="63.3">2</text>
<text x="137.6" y="63.3">2</text>
<text x="251.8" y="63">1</text>
<text x="272.9" y="63">1</text>
<text x="378.8" y="63">1</text>
<text x="116.4" y="66.9">3</text>
<text x="137.6" y="66.9">3</text>
<text x="251.8" y="67.2">2</text>
<text x="251.8" y="70.7">3</text>
<text x="272.9" y="67.2">2</text>
<text x="272.9" y="70.7">3</text>
<text x="310" y="70.7">5</text>
<text x="340.6" y="70.7">8</text>
<text x="378.8" y="67.2">2</text>
<text x="378.8" y="70.7">3</text>
<text x="251.8" y="74.3">4</text>
<text x="272.9" y="74.3">4</text>
<text x="313.5" y="72.5">GND</text>
<text x="331.8" y="72.5">GND</text>
<text x="378.8" y="74.3">4</text>
<text x="16.1" y="104.2">1</text>
<text x="16.1" y="107.8">2</text>
<text x="56.9" y="107.4">GND</text>
<text x="67.4" y="106">39 GND</text>
<text x="86" y="104.2">1</text>
<text x="86" y="107.8">2</text>
<text x="16.1" y="111.3">3</text>
<text x="86" y="111.3">3</text>
<text x="16.1" y="114.8">4</text>
<text x="16.1" y="118.4">5</text>
<text x="86" y="114.8">4</text>
<text x="86" y="118.4">5</text>
<text x="16.1" y="121.9">6</text>
<text x="16.1" y="125.4">7</text>
<text x="86" y="121.9">6</text>
<text x="86" y="125.4">7</text>
<text x="16.1" y="128.9">8</text>
<text x="86" y="128.9">8</text>
<text x="14.1" y="136">10</text>
<text x="16.1" y="132.5">9</text>
<text x="86" y="132.5">9</text>
<text x="86" y="136">10</text>
<text x="14.1" y="139.5">11</text>
<text x="14.1" y="143.1">12</text>
<text x="86" y="139.5">11</text>
<text x="86" y="143.1">12</text>
<text x="14.1" y="146.6">13</text>
<text x="86" y="146.6">13</text>
<text x="14.1" y="150.1">14</text>
<text x="14.1" y="153.6">15</text>
<text x="86" y="150.1">14</text>
<text x="86" y="153.6">15</text>
<text x="14.1" y="157.2">16</text>
<text x="14.1" y="160.7">17</text>
<text x="86" y="157.2">16</text>
<text x="86" y="160.7">17</text>
<text x="131.8" y="158.2">1</text>
<text x="14.1" y="164.2">18</text>
<text x="14.1" y="167.7">19</text>
<text x="38.1" y="167.4">GND</text>
<text x="86" y="164.2">18</text>
<text x="86" y="167.7">19</text>
<text x="131.8" y="162.5">2</text>
<text x="131.8" y="166">3</text>
<text x="14.1" y="171.3">20</text>
<text x="38.1" y="170.9">GND</text>
<text x="86" y="171.3">20</text>
<text x="131.8" y="169.5">4</text>
<text x="179.5" y="170.6">1</text>
<text x="179.5" y="174.8">2</text>
<text x="179.5" y="178.3">3</text>
<text x="179.5" y="181.9">4</text>
</g>
<g font-size="3.2" fill="#f00">
<text x="119.5" y="28.4">3</text>
<text x="123" y="30.2">VCC</text>
<text x="146.6" y="35.5">10</text>
<text x="138.5" y="37.2">VCC</text>
<text x="313.5" y="61.9">VCC</text>
<text x="332.5" y="61.9">VCC</text>
<text x="340.6" y="60.1">11</text>
<text x="56.9" y="103.9">V3.3</text>
<text x="67.4" y="102.5">40 +3.3V</text>
<text x="60" y="110.9">V5</text>
<text x="67.4" y="109.5">38 +5V</text>
<text x="38.1" y="163.9">V3.3</text>
</g>
<g font-size="1.8" fill="#00f">
<text x="324.6" y="58.9">Y</text>
<text x="329.8" y="69.3">x</text>
</g>
</svg>
